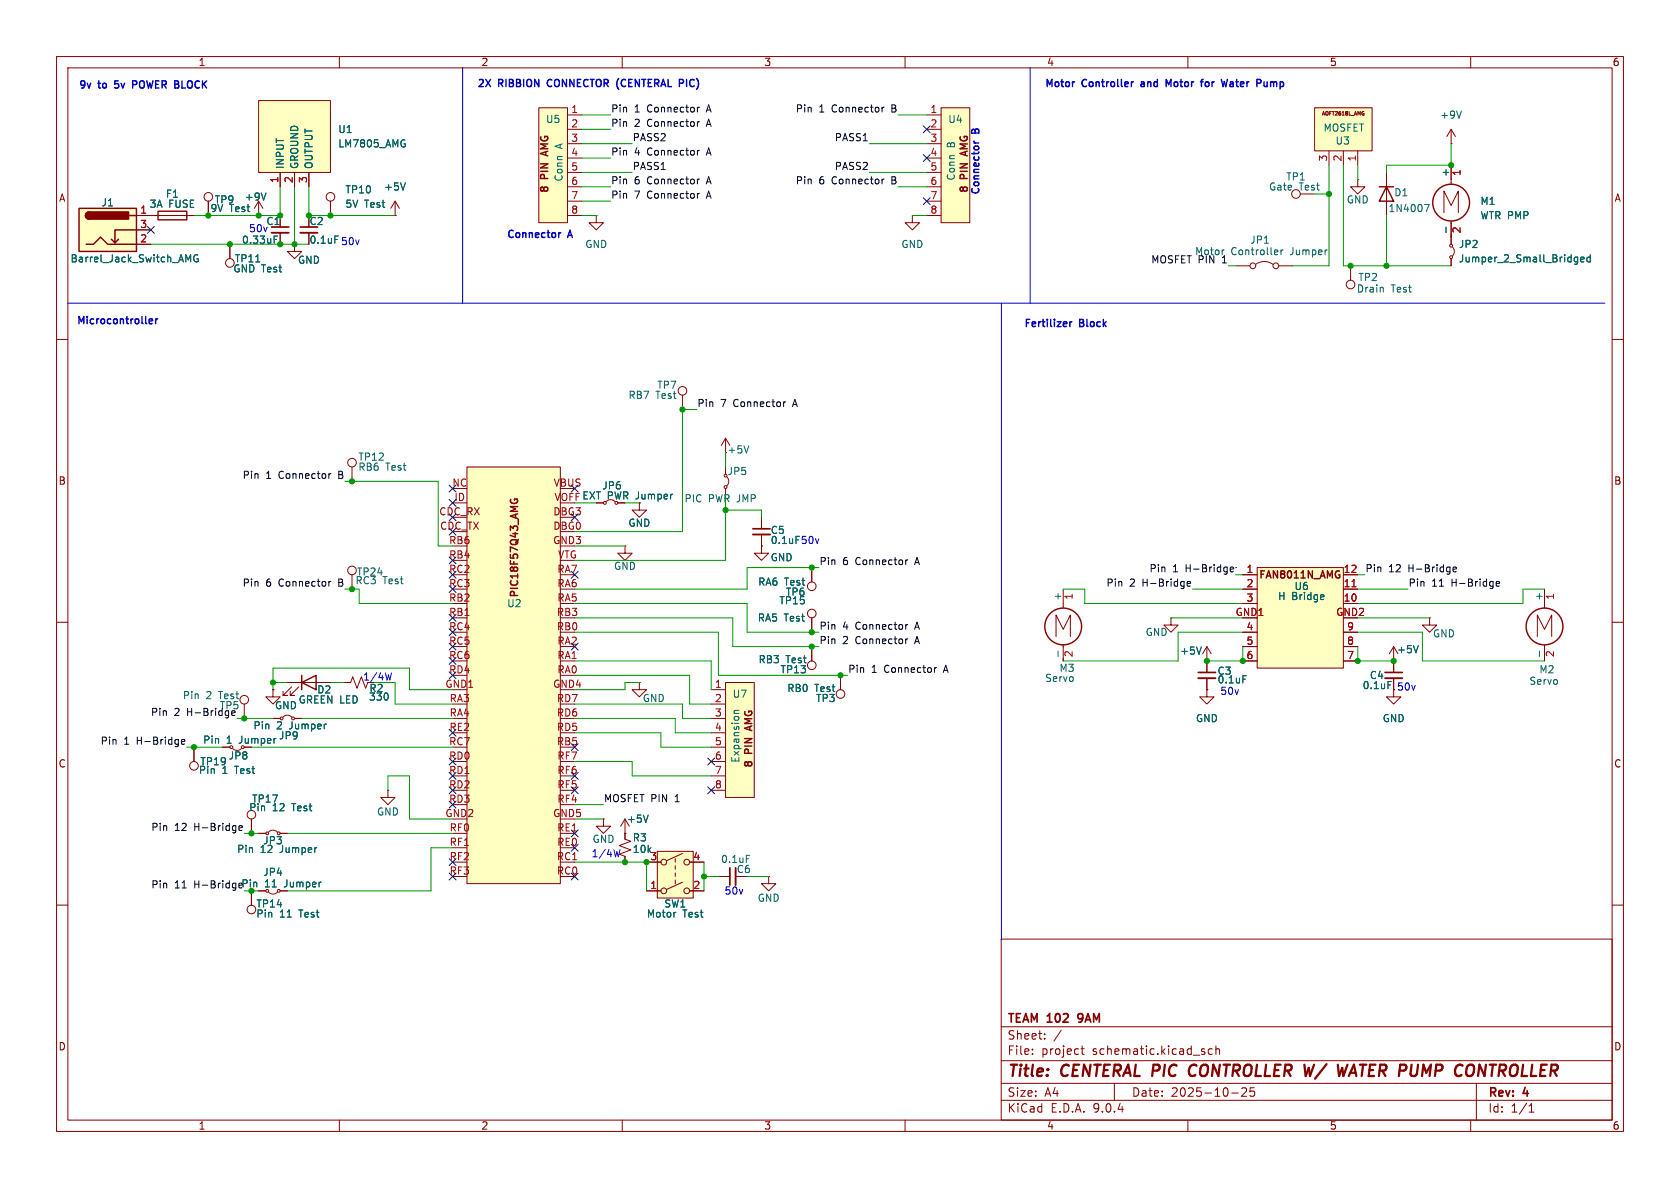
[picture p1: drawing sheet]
<svg xmlns="http://www.w3.org/2000/svg" width="297mm" height="210mm" viewBox="0 0 297 210" stroke-linecap="round" stroke-linejoin="round" font-family="sans-serif">
<g fill="none" stroke="#840000" stroke-width=".18">
<path d="M10 10h277v190h-277zM12 12h273v186h-273zM60 10v2M110 10v2M160 10v2M210 10v2M260 10v2M255.3 37.6v-3.8l1.2 2.5 1.3-2.5v3.8M256.5 29.2v3.4M256.5 39.1v2.8M10 60h2M128.3 77.5l-.8 1.2"/>
<path d="M128.3 77.5l.7 1.2M128.3 77.5v2.5M285 60h2M113 88.9v1.3h1.3l-1.3 1.2-1.2-1.2h1.2M10 110h2M143.5 100.3v2.6M285 110h2M10 160h2M177 166h108v32h-108zM285 160h2M60 198v2M110 198v2"/>
<path d="M160 198v2M177 194.5h108M177 191.5h108M177 187.5h108M177 181.5h108M182.5 186.3v.1M182.5 185.5v.1M184.7 183.6v.1M184.7 182.8v.1M187.6 182.1l-1.3 2M191.1 185.4h.6M191.3 184.9v1.3l.4 .2"/>
<path d="M197 191.5v3M210 198v2M214.3 185.5l-.4-.1-.3 .3v.4l.1 .2h.6M215 185.5l.2-.1 .3 .1 .1 .9M215 184.9v1.5M217.7 193.2h1.2M219.5 192.4l.6-.1 .2 .1 .1 .3-.9 1.1h.9M221.7 192.3h-.7v.7l.2-.1h.5l.1 .3-.1 .5-.2 .1-.5-.1M260 198v2M261 191.5v6.5M270.3 196.6h.9M270.3 195.5l.4-.4v1.5"/>
<circle cx="143.5" cy="103.6" r=".76"/>
</g>
<path d="M210.3 189.9a.68 .68 0 0 0 .9 .2M211.2 188.2a.77 .77 0 0 0-.9 .5M238.2 188.2l-.7 2M238.7 189.6h1M239.4 188.2l-1 2M260.6 188.5l-.1 1M261.6 188.2l-.3 2" fill="none" stroke="#840000" stroke-width=".4"/>
<path d="M190.6 179.3v.7" fill="none" stroke="#840000" stroke-width=".3"/>
<circle cx="256.5" cy="35.8" r="3.3" fill="none" stroke="#840000" stroke-width=".25"/>
<path d="M255.6 40.2v.9M132.4 78.8l-.5 1.3" fill="none" stroke="#006464" stroke-width=".18"/>
<path d="M82.5 82.6h16.6v73.6h-16.6z" fill="#ffffc2"/>
<g fill="none" stroke="#840000" stroke-width=".18">
<path d="M161.3 38.1v1.3h-1.3l1.3 1.2 1.3-1.2h-1.3M161.3 38.1h.1M120.6 69.9v2.5M80 88.9h2.5M82.5 82.6h16.6v73.6h-16.6zM62.2 101.6v2.5M43.2 124.5v2.5M48.3 121.9v1.3h1.2l-1.2 1.3-1.3-1.3h1.3M48.3 121.9h.1M113 120.7v1.2h1.3l-1.3 1.3-1.2-1.3h1.2M113 120.7h.1M44.4 144.8v2.5"/>
<path d="M44.4 157.5v2.5M45.7 147.3h1.3M45.7 157.5h1.3M47.5 147.1a1.08 1.08 0 0 1 1.5 0M47.5 157.7a1.08 1.08 0 0 0 1.5 0M49.5 147.3h1.3M49.5 157.5h1.3M106.7 144.8v1.3h1.2l-1.2 1.2-1.3-1.2h1.3M106.7 144.8h.1M127 154.9h2M135.9 154.9v1.3h1.3l-1.3 1.3-1.3-1.3h1.3M135.9 154.9h.1"/>
<circle cx="120.6" cy="69.1" r=".76"/>
<circle cx="62.2" cy="100.8" r=".76"/>
<circle cx="43.2" cy="123.7" r=".76"/>
<circle cx="44.4" cy="144" r=".76"/>
<circle cx="47.2" cy="157.5" r=".25"/>
<circle cx="47.2" cy="147.3" r=".25"/>
<circle cx="49.3" cy="157.5" r=".25"/>
<circle cx="49.3" cy="147.3" r=".25"/>
<circle cx="44.4" cy="160.8" r=".76"/>
</g>
<path d="M90.3 88.3v.5l.2 .1M91 88.5v-.3l.4 .1v.5l-.2 .1" fill="none" stroke="#840000" stroke-width=".25"/>
<path d="M129 153.4v3.1" fill="none" stroke="#840000" stroke-width=".3"/>
<path d="M130 153.4v3.1" fill="none" stroke="#840000" stroke-width=".33"/>
<path d="M131.9 151.2h.6" fill="none" stroke="#006464" stroke-width=".18"/>
<path d="M166.4 19.1h5v20.3h-5z" fill="#ffffc2"/>
<g fill="none" stroke="#840000" stroke-width=".18">
<path d="M166.4 19.1h5v20.3h-5zM36.8 35.6v2.5M58.4 35.6v2.5M69.8 38.1h.1M69.8 35.6l-.7 1.2M69.8 35.6l.8 1.2M69.8 35.6v2.5M105.4 38.1v1.3h-1.3l1.3 1.2 1.3-1.2h-1.3M105.4 38.1h.1M163.8 20.3h2.6M163.8 22.9h2.6M163.8 25.4h2.6"/>
<path d="M163.8 27.9h2.6M163.8 30.5h2.6M163.8 33h2.6M163.8 35.6h2.6M163.8 38.1h2.6M49.5 41.1v2.1M54.6 41.1v2.1M143.5 109.2v2.6M143.5 114.3v2.5M213.4 116.8h.1M213.4 114.3l-.8 1.3M213.4 114.3l.7 1.3"/>
<path d="M213.4 114.3v2.5M252.7 109.2v1.3h1.3l-1.3 1.3-1.2-1.3h1.2M252.7 109.2h.1M271.8 112.5v-3.8l1.2 2.6 1.3-2.6v3.8M273 104.1v3.4M273 114v2.8M34.3 132.1v2.5M39.4 132.1h1.2M41.1 132.3a1.08 1.08 0 0 0 1.6 0M48.3 127h1.2M50 126.7a1.08 1.08 0 0 1 1.6 0M50.8 120.7h7.6"/>
<path d="M51.6 121.4l-1.6 1.5h.8h-.8v-.7M52.1 127h1.2M52.8 121.4l-1.5 1.5h.8h-.8v-.7M61 120.7h1l.4-1.1 .7 2.1 .8-2.1 .7 2.1 .4-1M68.6 139.7v1.3h1.2l-1.2 1.2-1.3-1.2h1.3M68.6 139.7h.1M213.4 121.9v1.3h1.2l-1.2 1.3-1.3-1.3h1.3M213.4 121.9h.1"/>
<circle cx="36.8" cy="34.8" r=".76"/>
<circle cx="58.4" cy="34.8" r=".76"/>
<circle cx="143.5" cy="108.5" r=".76"/>
<circle cx="143.5" cy="117.6" r=".76"/>
<circle cx="34.3" cy="135.4" r=".76"/>
<circle cx="40.9" cy="132.1" r=".25"/>
<circle cx="49.8" cy="127" r=".25"/>
<circle cx="51.8" cy="127" r=".25"/>
</g>
<g fill="none" stroke="#840000" stroke-width=".25">
<path d="M169.7 27.1l1.3 .5M53.3 119.4v2.5M53.3 120.7l2.6-1.3v2.5z"/>
<circle cx="273" cy="110.7" r="3.3"/>
</g>
<path d="M48 40.1h3.1M53.1 40.1h3" fill="none" stroke="#840000" stroke-width=".3"/>
<path d="M48 41.1h3.1M53.1 41.1h3" fill="none" stroke="#840000" stroke-width=".33"/>
<path d="M71.7 32.3l-.5 1.3M48.5 42.3h.4M48.5 41.7h.6M212.4 114.4l-.4 1.2M272.1 115.1v1" fill="none" stroke="#006464" stroke-width=".18"/>
<path d="M222.2 100.3h15.3v17.8h-15.3z" fill="#ffffc2"/>
<g fill="none" stroke="#840000" stroke-width=".18">
<path d="M45.7 38.1h.1M45.7 35.6l-.7 1.2M45.7 35.6l.8 1.2M45.7 35.6v2.5M240 31.8v1.2h1.3l-1.3 1.3-1.2-1.3h1.2M240 31.8h.1M245.1 30.5v7.6M213.4 116.8v2.1M213.4 119.9v2M218.4 100.3h.1M219.7 101.6h2.5M219.7 104.1h2.5"/>
<path d="M219.7 106.7h2.5M219.7 111.8h2.5M219.7 114.3h2.5M219.7 116.8h2.5M222.2 100.3h15.3v17.8h-15.3zM237.5 101.6h2.5M237.5 104.1h2.5M237.5 106.7h2.5M237.5 111.8h2.5M237.5 114.3h2.5M237.5 116.8h2.5M245.6 115.6l.8-1.3v4.6"/>
<path d="M246.4 116.8h.1M246.4 119.9v3.3h1.2l-1.2 1.3-1.3-1.3h1.3"/>
<circle cx="229.1" cy="34.3" r=".76"/>
</g>
<path d="M243.8 33h2.6M245.1 33l1.3 2.6h-2.6zM236.6 101.6h.3l-.1 .5" fill="none" stroke="#840000" stroke-width=".25"/>
<path d="M239 103.7h.7" fill="none" stroke="#a90000" stroke-width=".18"/>
<path d="M47 34.1l-.4 1.3M251.8 36.1h.9l-.6 1.3M219.7 119.5h.6M234 105.2l.1 .2-.6 .2M250.7 114.1l-.4 1.3M245.4 120.5h.6" fill="none" stroke="#006464" stroke-width=".18"/>
<path d="M211.8 118.9h3.1M244.9 118.9h3" fill="none" stroke="#840000" stroke-width=".3"/>
<path d="M211.8 119.9h3.1M244.9 119.9h3" fill="none" stroke="#840000" stroke-width=".33"/>
<path d="M14 36.8h10.1v7.7h-10.1z" fill="#ffffc2"/>
<g fill="none" stroke="#840000" stroke-width=".25">
<path d="M14 36.8h10.1v7.7h-10.1zM15.7 37.5a.64 .64 0 0 0-.6 .6 .64 .64 0 0 0 .6 .6M22.9 38.1h1.2M27.9 37.3h5.1v1.6h-5.1zM15.2 43.2h1.3l1.3-1.3 1.2 1.3h5.1M21 42.3l-.7 .6M24.1 40.6h-3.8v2.3l-.6-.6"/>
<circle cx="188" cy="110.7" r="3.3"/>
</g>
<g fill="#840000" stroke="#840000" stroke-width=".25">
<path d="M15.3 37.7l.4-.2v1.2a.63 .63 0 0 1-.5-.4 .63 .63 0 0 1 .1-.6z"/>
<path d="M15.7 37.5h7v1.2h-7z"/>
</g>
<path d="M24.1 38.1h10.2M24.1 40.6h2.6M24.1 43.2h2.6M186.7 112.5v-3.8l1.3 2.6 1.2-2.6v3.8M188 104.1v3.4M188 114v2.8" fill="none" stroke="#840000" stroke-width=".18"/>
<path d="M33.3 45.9l.4-.9v1.3M35 45.1a.59 .59 0 0 0-.8 .6 .59 .59 0 0 0 .8 .5v-.4h-.2M187.1 115.1v1" fill="none" stroke="#006464" stroke-width=".18"/>
<path d="M116.2 150.5h6.4v8.3h-6.4z" fill="#ffffc2"/>
<g fill="none" stroke="#840000" stroke-width=".18">
<path d="M114.3 152.4h2.5M114.3 157.5h2.5M116.2 150.5h6.4v8.3h-6.4zM119.4 151.8v.6M119.4 153v.7M119.4 154.3v.6M119.4 155.6v.6M120.6 150.9l-2.7 1.2M120.6 156l-2.7 1.2M121.9 152.4h2.6M121.9 157.5h2.6"/>
<circle cx="117.3" cy="152.4" r=".51"/>
<circle cx="117.3" cy="157.5" r=".51"/>
<circle cx="121.4" cy="157.5" r=".51"/>
<circle cx="121.4" cy="152.4" r=".51"/>
</g>
<path d="M232.4 19.1h10.2v7.6h-10.2z" fill="#ffffc2"/>
<path d="M232.4 19.1h10.2v7.6h-10.2zM234.9 26.7v2.5M237.5 26.7v2.5M240 26.7v2.5M256.5 25.4h.1M256.5 22.9l-.7 1.2M256.5 22.9l.8 1.2M256.5 22.9v2.5" fill="none" stroke="#840000" stroke-width=".18"/>
<path d="M258.4 19.6l-.5 1.3" fill="none" stroke="#006464" stroke-width=".18"/>
<path d="M95.2 19.1h5.1v20.3h-5.1z" fill="#ffffc2"/>
<g fill="none" stroke="#840000" stroke-width=".18">
<path d="M95.2 19.1h5.1v20.3h-5.1zM100.3 20.3h2.6M100.3 22.9h2.6M100.3 25.4h2.6M100.3 27.9h2.6M100.3 30.5h2.6M100.3 33h2.6M100.3 35.6h2.6M100.3 38.1h2.6M218.4 47h2.6M222 46.7a2.54 2.54 0 0 1 3 0M226.1 47h2.5"/>
<path d="M238.8 47v2.5M256.5 41.9v1.3M256.5 45.7v1.3M256.8 43.7a1.08 1.08 0 0 1 0 1.5M148.6 119.4v2.5"/>
<circle cx="221.5" cy="47" r=".51"/>
<circle cx="225.6" cy="47" r=".51"/>
<circle cx="238.8" cy="50.3" r=".76"/>
<circle cx="256.5" cy="45.5" r=".25"/>
<circle cx="256.5" cy="43.4" r=".25"/>
<circle cx="148.6" cy="122.7" r=".76"/>
</g>
<path d="M95.6 27.1l1.2 .5" fill="none" stroke="#840000" stroke-width=".25"/>
<path d="M216.3 44.2h.1M225.9 44.2v.3l-.6 .1M226.5 44.2v.8M226.8 44.2l-.3 .2M244.5 50.8v.8M278.5 45.5h.4M278.9 45.5v1l-.2 .2M278.9 46.2l-.4 .1M279.5 45.9l.6-.1-.1-.3h-.4l-.1 .1v.6h.5M281.1 45.5h-.3l-.3 .2 .2 .5h.4M281.1 45v1.3" fill="none" stroke="#006464" stroke-width=".18"/>
<path d="M128.3 120.7h5v20.3h-5z" fill="#ffffc2"/>
<g fill="none" stroke="#840000" stroke-width=".18">
<path d="M52.1 43.2v1.3h1.2l-1.2 1.2-1.3-1.2h1.3M52.1 43.2h.1M134.6 96.5v1.3h1.3l-1.3 1.3-1.3-1.3h1.3M134.6 96.5h.1M134.6 91.4v2.1M134.6 94.5v2M207 109.2v1.3h1.3l-1.3 1.3-1.3-1.3h1.3M207 109.2h.1M125.7 121.9h2.6M125.7 124.5h2.6M125.7 127h2.6M125.7 129.5h2.6"/>
<path d="M125.7 132.1h2.6M125.7 134.6h2.6M125.7 137.2h2.6M125.7 139.7h2.6M128.3 120.7h5v20.3h-5z"/>
</g>
<path d="M131.6 128.7l1.3 .5" fill="none" stroke="#840000" stroke-width=".25"/>
<path d="M129.8 126.1h.8M130.6 125.6h-.8v.3l.1 .2" fill="none" stroke="#006464" stroke-width=".18"/>
<path d="M133.1 93.5h3" fill="none" stroke="#840000" stroke-width=".3"/>
<path d="M133.1 94.5h3" fill="none" stroke="#840000" stroke-width=".33"/>
<path d="M45.7 17.8h12.7v12.7h-12.7z" fill="#ffffc2"/>
<g fill="none" stroke="#840000" stroke-width=".18">
<path d="M45.7 17.8h12.7v12.7h-12.7zM24.1 38.1h3.8M33 38.1h1.3M36.8 35.6v2.5M45.7 38.1h.1M49.5 30.5v2.5M52.1 30.5v2.5M54.6 30.5v2.5M58.4 35.6v2.5M69.8 38.1h.1M256.5 29.2v2.6M256.5 39.4v3.8"/>
<path d="M24.1 40.6h2.6M24.1 43.2h2.6M40.6 43.2v2.5M49.5 41.1v2.1M52.1 43.2h.1M54.6 41.1v2.1M256.5 45.7v1.3M62.2 82.6v2.5M110.5 96.5v1.3h1.3l-1.3 1.3-1.3-1.3h1.3M110.5 96.5h.1M128.3 86.4v1.2M128.5 84.3a1.08 1.08 0 0 1 0 1.6"/>
<path d="M134.6 96.5h.1M134.6 91.4v2.1M134.6 94.5v2M143.5 100.3v2.6M143.5 109.2v2.6M143.5 114.3v2.5M148.6 119.4v2.5M213.4 116.8h.1M213.4 116.8v2.1M213.4 119.9v2M219.7 101.6h2.5M219.7 104.1h2.5"/>
<path d="M219.7 106.7h2.5M219.7 111.8h2.5M219.7 114.3h2.5M219.7 116.8h2.5M237.5 101.6h2.5M237.5 104.1h2.5M237.5 106.7h2.5M237.5 111.8h2.5M237.5 114.3h2.5M237.5 116.8h2.5M246.4 116.8h.1M246.4 116.8v2.1"/>
<path d="M246.4 119.9v2M34.3 132.1v2.5M39.4 132.1h1.2M48.3 121.9h.1M48.3 127h1.2M50.8 120.7h2.5M52.1 127h1.2M55.9 120.7h2.5M61 120.7h1M213.4 121.9h.1M44.4 144.8v2.5M44.4 157.5v2.5"/>
<path d="M45.7 157.5h1.3M45.7 147.3h1.3M49.5 157.5h1.3M49.5 147.3h1.3M109.7 146.1l.8-1.3v3.5l1 .4-2 .8 2 .7-2 .8 1 .4v1M110.5 147.3h.1M114.3 152.4h2.5M114.3 157.5h2.5M121.9 152.4h2.6M121.9 157.5h2.6"/>
<circle cx="40.6" cy="46.5" r=".76"/>
<circle cx="62.2" cy="81.8" r=".76"/>
<circle cx="128.3" cy="86.1" r=".25"/>
</g>
<g fill="none" stroke="#006464" stroke-width=".18">
<path d="M47 34.1l-.4 1.3M71.4 25.4h.3v.5l-.3 .1M71.5 24.7l.1 .1M71.7 32.3l-.5 1.3M33.3 45.9l.4-.9v1.3M35 45.1a.59 .59 0 0 0-.8 .6 .59 .59 0 0 0 .8 .5v-.4h-.2M45.2 46.3h.7M48.5 42.3h.4M48.5 41.7h.6M255.6 40.2v.9M278.5 45.5h.4M278.9 46.2l-.4 .1"/>
<path d="M278.9 45.5v1l-.2 .2M279.5 45.9l.6-.1-.1-.3h-.4l-.1 .1v.6h.5M281.1 45.5h-.3l-.3 .2 .2 .5h.4M281.1 45v1.3M212.4 114.4l-.4 1.2M219.7 119.5h.6M234 105.2l.1 .2-.6 .2M250.7 114.1l-.4 1.3M245.4 120.5h.6M114.6 144.1l-.4 1.3"/>
</g>
<g fill="none" stroke="#0f0f0f" stroke-width=".18">
<path d="M123.7 19l-.4 .2M156.3 19l-.4 .2M123.7 31.7l-.4 .2M123.7 26.6l-.4 .2M123.7 34.2l-.4 .2M123.7 21.5l-.4 .2M156.3 31.7l-.4 .2M138.9 71l-.4 .3M58.5 83.7l-.4 .3M160.5 99l-.4 .2M58.5 102.8l-.4 .2M160.5 110.4l-.4 .2"/>
<path d="M160.5 112.9l-.4 .3M165.6 118l-.4 .3M209.9 103.2l.6-.1-.1-.3h-.3l-.2 .2v.6h.5M217.5 100.7l.6-.2-.1-.2-.3-.1-.2 .2 .1 .6h.4M256.9 100.7l.6-.2-.1-.2-.3-.1-.2 .2v.6h.5M264.5 103.2l.6-.1-.1-.3h-.3l-.2 .2 .1 .6h.4M32.1 131.1l.6-.1-.1-.2-.3-.1-.2 .2v.6h.5M41 125.8v.6h.5M42.2 146.4l.6-.1v-.3h-.4l-.2 .1 .1 .6h.5"/>
</g>
<path d="M81.8 11.9v41.7M182.1 11.9v41.7M11.9 53.6h271.8M177 53.6v112.5M69.2 118.9l-.3 1.3-.2-.9M109.6 150.2l-.3 1.3-.2-.9" fill="none" stroke="#0000c2" stroke-width=".18"/>
<g fill="none" stroke="#009600" stroke-width=".18">
<path d="M49.5 33v5.1h-15.2M52.1 33v10.2M54.6 33v5.1h15.2M102.9 38.1h2.5M102.9 22.9h5M102.9 20.3h5M102.9 25.4h8.9M102.9 33h5M102.9 30.5h8.9M102.9 35.6h5M102.9 27.9h5M153.7 25.4h10.1"/>
<path d="M153.7 30.5h10.1M158.7 20.3h5.1M158.7 33h5.1M161.3 38.1h2.5M232.4 34.3h2.5M234.9 29.2v17.8h-6.3M237.5 29.2v17.8h19M240 29.2v2.6M245.1 38.1v8.9M256.5 25.4v3.8h-11.4v1.3M26.7 43.2h27.9M217.2 47h1.2"/>
<path d="M123.2 72.4h-2.6v21.6h-19M61 85.1h16.5v11.4h2.5M101.6 96.5h8.9M101.6 88.9h3.8M128.3 80v2.6M128.3 87.6v11.5h-26.7M128.3 90.2h6.3v1.2M61 104.1h2.5v2.6h16.5M101.6 111.8h25.4v7.6h22.9M101.6 106.7h30.5v5.1h12.7M101.6 116.8h24.1v5.1M101.6 109.2h27.9v5.1h15.3"/>
<path d="M101.6 119.4h20.3v5.1h3.8M144.8 100.3h-12.7v3.8h-30.5M188 104.1h3.8v2.6h27.9M207 109.2h12.7M210.8 104.1h8.9M218.4 101.6h1.3M219.7 111.8h-11.4v5h-20.3M219.7 114.3v2.5h-6.3M240 101.6h1.3M240 111.8h11.5v5h21.5M240 114.3v2.5h6.4M240 104.1h8.9"/>
<path d="M240 109.2h12.7M273 104.1h-3.8v2.6h-29.2M33 132.1h6.4M41.9 127h6.4M44.4 132.1h35.6M48.3 121.9v-3.8h24.1v3.8h7.6M48.3 120.7h2.5M53.3 127h26.7M58.4 120.7h2.6M66 120.7h3.8v3.8h10.2M68.6 139.7v-2.5h3.8v7.6h7.6M101.6 124.5h19v2.5h5.1"/>
<path d="M101.6 127h17.8v2.5h6.3M101.6 134.6h10.2v2.6h13.9M101.6 129.5h15.2v2.6h8.9M113 120.7h-2.5v1.2h-8.9M43.2 147.3h2.5M44.4 157.5h1.3M50.8 147.3h29.2M80 149.9h-3.8v7.6h-25.4M101.6 144.8h5.1M101.6 152.4h12.7v5.1M101.6 142.2h5.1M124.5 152.4v5.1"/>
<path d="M124.5 154.9h2.5M132.1 154.9h3.8"/>
</g>
<g fill="none" stroke="#000084" stroke-width=".18">
<path d="M163.2 27.3l1.2 1.2M163.2 22.3l1.2 1.2M163.2 35l1.2 1.2M164.4 27.3l-1.2 1.2M164.4 22.3l-1.2 1.2M164.4 35l-1.2 1.2M26.1 40l1.2 1.2M27.3 40l-1.2 1.2M79.4 88.3l1.2 1.2M79.4 85.8l1.2 1.2M79.4 90.8l1.2 1.2M79.4 93.4l1.2 1.2"/>
<path d="M79.4 98.5l1.2 1.2M80.6 88.3l-1.2 1.2M80.6 85.8l-1.2 1.2M80.6 90.8l-1.2 1.2M80.6 93.4l-1.2 1.2M80.6 98.5l-1.2 1.2M101 85.8l1.2 1.2M101 90.8l1.2 1.2M102.2 85.8l-1.2 1.2M102.2 90.8l-1.2 1.2M79.4 103.5l1.2 1.2M79.4 101l1.2 1.2"/>
<path d="M79.4 108.6l1.2 1.2M79.4 111.2l1.2 1.2M79.4 113.7l1.2 1.2M79.4 116.2l1.2 1.2M79.4 118.8l1.2 1.2M80.6 103.5l-1.2 1.2M80.6 101l-1.2 1.2M80.6 108.6l-1.2 1.2M80.6 111.2l-1.2 1.2M80.6 113.7l-1.2 1.2M80.6 116.2l-1.2 1.2M80.6 118.8l-1.2 1.2"/>
<path d="M101 101l1.2 1.2M101 113.7l1.2 1.2M102.2 101l-1.2 1.2M102.2 113.7l-1.2 1.2M79.4 139.1l1.2 1.2M79.4 134l1.2 1.2M79.4 128.9l1.2 1.2M79.4 136.6l1.2 1.2M80.6 139.1l-1.2 1.2M80.6 134l-1.2 1.2M80.6 128.9l-1.2 1.2M80.6 136.6l-1.2 1.2"/>
<path d="M101 139.1l1.2 1.2M101 136.6l1.2 1.2M101 131.5l1.2 1.2M102.2 139.1l-1.2 1.2M102.2 136.6l-1.2 1.2M102.2 131.5l-1.2 1.2M125.1 134l1.2 1.2M125.1 139.1l1.2 1.2M126.3 134l-1.2 1.2M126.3 139.1l-1.2 1.2M79.4 154.3l1.2 1.2M79.4 151.8l1.2 1.2"/>
<path d="M79.4 141.6l1.2 1.2M80.6 154.3l-1.2 1.2M80.6 151.8l-1.2 1.2M80.6 141.6l-1.2 1.2M101 149.3l1.2 1.2M101 154.3l1.2 1.2M101 146.7l1.2 1.2M102.2 149.3l-1.2 1.2M102.2 154.3l-1.2 1.2M102.2 146.7l-1.2 1.2"/>
</g>
<g fill="none" stroke="#0000c2" stroke-width=".25">
<path d="M23.5 15h.4M23.9 14.3h-.4v1.3M109.2 15.4l.2 .4M109.4 13.9l-.2 .3M120.8 14.2v.4M200.2 14.5h.2M207 14l-.4 .9-.4-.9v1.3M212.2 14.5h.5M212.6 14h.1M213.3 14.5l-.2 .2v.4l.2 .2M217 14l-.3 1.3M217.5 14.9v.3"/>
<path d="M223.5 15.1l.2 .2 .3-.1M224 14.5v.8M172.2 24.9l.1 .3M26.8 56.4l.2 .3-.6 .1M26.9 57.2h-.1M27.5 56.4v.8M27.9 56.4l-.4 .2M99.1 41.1l-.3 .2M189.1 56.9v.8M189.5 56.9l-.4 .2"/>
</g>
<path d="M239 103.7h.7" fill="none" stroke="#a90000" stroke-width=".18"/>
<g fill="#009600" stroke="#009600" stroke-width=".18">
<circle cx="120.6" cy="72.4" r=".46"/>
<circle cx="256.5" cy="29.2" r=".46"/>
<circle cx="245.1" cy="47" r=".46"/>
<circle cx="238.8" cy="47" r=".46"/>
<circle cx="234.9" cy="34.3" r=".46"/>
<circle cx="143.5" cy="100.3" r=".46"/>
<circle cx="143.5" cy="114.3" r=".46"/>
<circle cx="143.5" cy="111.8" r=".46"/>
<circle cx="128.3" cy="90.2" r=".46"/>
<circle cx="246.4" cy="116.8" r=".46"/>
<circle cx="240" cy="116.8" r=".46"/>
<circle cx="213.4" cy="116.8" r=".46"/>
<circle cx="219.7" cy="116.8" r=".46"/>
<circle cx="148.6" cy="119.4" r=".46"/>
<circle cx="124.5" cy="154.9" r=".46"/>
<circle cx="36.8" cy="38.1" r=".46"/>
<circle cx="49.5" cy="43.2" r=".46"/>
<circle cx="52.1" cy="43.2" r=".46"/>
<circle cx="45.7" cy="38.1" r=".46"/>
<circle cx="40.6" cy="43.2" r=".46"/>
<circle cx="49.5" cy="38.1" r=".46"/>
<circle cx="48.3" cy="120.7" r=".46"/>
<circle cx="62.2" cy="85.1" r=".46"/>
<circle cx="62.2" cy="104.1" r=".46"/>
<circle cx="114.3" cy="152.4" r=".46"/>
<circle cx="110.5" cy="152.4" r=".46"/>
<circle cx="44.4" cy="147.3" r=".46"/>
<circle cx="43.2" cy="127" r=".46"/>
<circle cx="34.3" cy="132.1" r=".46"/>
<circle cx="54.6" cy="38.1" r=".46"/>
<circle cx="58.4" cy="38.1" r=".46"/>
</g>
<g font-size="2.8" fill="#840000">
<text x="178" y="190.9">Title:</text>
<text x="187.7" y="190.9">CENTERAL PIC</text>
<text x="211.8" y="190.9">CONTROLLER W/</text>
<text x="239.7" y="190.9">WATER PUMP</text>
<text x="262.1" y="190.9">CONTROLLER</text>
</g>
<g font-size="2.1" fill="#840000">
<text x="178" y="184">Sheet:</text>
<text x="178" y="181.2">TEAM 102</text>
<text x="191.3" y="181.2">9AM</text>
<text x="178" y="186.7">File:</text>
<text x="184.1" y="186.7">project</text>
<text x="193.2" y="186.7">schematic.kicad_sch</text>
<text x="178" y="196.9">KiCad</text>
<text x="178" y="194.1">Size:</text>
<text x="184.7" y="194.1">A4</text>
<text x="185.7" y="196.9">E.D.A.</text>
<text x="193.3" y="196.9">9.0.4</text>
<text x="200" y="194.1">Date:</text>
<text x="207" y="194.1">2025-10-25</text>
<text x="263" y="194.3">Rev:</text>
<text x="263" y="196.9">Id:</text>
<text x="267.1" y="196.9">1/1</text>
<text x="269.4" y="194.3">4</text>
</g>
<g font-size="1.8" fill="#840000">
<text x="35" y="11.9">1</text>
<text x="85" y="11.9">2</text>
<text x="135" y="11.9">3</text>
<text x="185" y="11.9">4</text>
<text x="235" y="11.9">5</text>
<text x="285" y="11.9">6</text>
<text x="97.3" y="26.9" transform="rotate(-90 97.3 26.9)">AMG</text>
<text x="171.4" y="26.9" transform="rotate(-90 171.4 26.9)">AMG</text>
<text x="10.3" y="35.9">A</text>
<text x="97.3" y="34.3" transform="rotate(-90 97.3 34.3)">8</text>
<text x="97.3" y="31.6" transform="rotate(-90 97.3 31.6)">PIN</text>
<text x="171.4" y="31.6" transform="rotate(-90 171.4 31.6)">PIN</text>
<text x="285.3" y="35.9">A</text>
<text x="47" y="40">C1</text>
<text x="54.6" y="40">C2</text>
<text x="10.3" y="85.9">B</text>
<text x="102.9" y="88.5">EXT PWR Jumper</text>
<text x="285.3" y="85.9">B</text>
<text x="91.9" y="105.8" transform="rotate(-90 91.9 105.8)">PIC18F57Q43_AMG</text>
<text x="222.4" y="102.6">FAN8011N_AMG</text>
<text x="65.2" y="122.5">R2</text>
<text x="246.9" y="122.3">50v</text>
<text x="42.4" y="131.7">Jumper</text>
<text x="133.3" y="128.5" transform="rotate(-90 133.3 128.5)">AMG</text>
<text x="10.3" y="135.9">C</text>
<text x="133.3" y="135.9" transform="rotate(-90 133.3 135.9)">8</text>
<text x="133.3" y="133.2" transform="rotate(-90 133.3 133.2)">PIN</text>
<text x="285.3" y="135.9">C</text>
<text x="10.3" y="185.9">D</text>
<text x="285.3" y="185.9">D</text>
<text x="35" y="199.9">1</text>
<text x="85" y="199.9">2</text>
<text x="135" y="199.9">3</text>
<text x="185" y="199.9">4</text>
<text x="235" y="199.9">5</text>
<text x="285" y="199.9">6</text>
</g>
<g font-size="1.8" fill="#0000c2">
<text x="13.8" y="16">9v</text>
<text x="17.4" y="16">to</text>
<text x="20.8" y="16">5v</text>
<text x="24.4" y="16">POWER</text>
<text x="32.4" y="16">BLOCK</text>
<text x="84.2" y="15.8">2X</text>
<text x="88.1" y="15.8">RIBBION</text>
<text x="97.3" y="15.8">CONNECTOR</text>
<text x="110" y="15.8">(CENTERAL</text>
<text x="121.6" y="15.8">PIC)</text>
<text x="184.6" y="15.8">Motor</text>
<text x="191.3" y="15.8">Controller</text>
<text x="202.2" y="15.8">and</text>
<text x="207.1" y="15.8">Motor</text>
<text x="213.9" y="15.8">for</text>
<text x="218" y="15.8">Water</text>
<text x="224.7" y="15.8">Pump</text>
<text x="173.5" y="23.6" transform="rotate(-90 173.5 23.6)">B</text>
<text x="171.4" y="34.3" transform="rotate(-90 171.4 34.3)">8</text>
<text x="173.5" y="34.6" transform="rotate(-90 173.5 34.6)">Connector</text>
<text x="89.4" y="42.4">Connector</text>
<text x="100.5" y="42.4">A</text>
<text x="13.4" y="57.7">Microcontroller</text>
<text x="180.9" y="58.2">Fertilizer</text>
<text x="190.8" y="58.2">Block</text>
<text x="64.1" y="120.5">1/4W</text>
<text x="215.6" y="123">50v</text>
<text x="104.5" y="151.7">1/4W</text>
<text x="128" y="158.3">50v</text>
</g>
<g font-size="1.8" fill="#006464">
<text x="59.7" y="23.7">U1</text>
<text x="96.4" y="21.9">U5</text>
<text x="167.5" y="21.9">U4</text>
<text x="233.9" y="23.5">MOSFET</text>
<text x="254.5" y="21.2">+9V</text>
<text x="50.4" y="30" transform="rotate(-90 50.4 30)">INPUT</text>
<text x="52.9" y="30" transform="rotate(-90 52.9 30)">GROUND</text>
<text x="55.5" y="30" transform="rotate(-90 55.5 30)">OUTPUT</text>
<text x="59.7" y="26.3">LM7805_AMG</text>
<text x="99.7" y="26.3" transform="rotate(-90 99.7 26.3)">A</text>
<text x="169" y="26.1" transform="rotate(-90 169 26.1)">B</text>
<text x="236" y="25.8">U3</text>
<text x="29.2" y="35.2">F1</text>
<text x="43.2" y="35.7">+9V</text>
<text x="61" y="34.4">TP10</text>
<text x="67.8" y="33.9">+5V</text>
<text x="99.7" y="32.2" transform="rotate(-90 99.7 32.2)">Conn</text>
<text x="169" y="32" transform="rotate(-90 169 32)">Conn</text>
<text x="224.2" y="33.9">Gate</text>
<text x="227.3" y="32.1">TP1</text>
<text x="229.7" y="33.9">Test</text>
<text x="246.4" y="34.9">D1</text>
<text x="256.3" y="31.4" transform="rotate(-90 256.3 31.4)">+</text>
<text x="17.9" y="36.7">J1</text>
<text x="26.4" y="36.9">3A</text>
<text x="29.8" y="36.9">FUSE</text>
<text x="37.1" y="37.7">9V</text>
<text x="37.9" y="36.2">TP9</text>
<text x="40.6" y="37.7">Test</text>
<text x="43.9" y="41.3">50v</text>
<text x="61" y="36.9">5V</text>
<text x="64.4" y="36.9">Test</text>
<text x="238" y="36.2">GND</text>
<text x="245.4" y="37.7">1N4007</text>
<text x="261.6" y="36.4">M1</text>
<text x="261.6" y="39">WTR PMP</text>
<text x="12.4" y="46.6">Barrel_Jack_Switch_AMG</text>
<text x="41.4" y="46.6">TP11</text>
<text x="42.7" y="43.3">0.33uF</text>
<text x="52.6" y="46.8">GND</text>
<text x="54.6" y="43.3">0.1uF 50v</text>
<text x="54.6" y="43.3">0.1uF</text>
<text x="103.4" y="44">GND</text>
<text x="159.3" y="44">GND</text>
<text x="217.6" y="45.3">Controller</text>
<text x="220.9" y="43.3">JP1</text>
<text x="228.2" y="45.3">Jumper</text>
<text x="257.8" y="44">JP2</text>
<text x="257.8" y="46.6">Jumper_2_Small_Bridged</text>
<text x="41.2" y="48.4">GND Test</text>
<text x="239.8" y="51.9">Drain</text>
<text x="240" y="49.9">TP2</text>
<text x="245.9" y="51.9">Test</text>
<text x="111" y="70.7">RB7</text>
<text x="115.9" y="70.7">Test</text>
<text x="116.1" y="68.9">TP7</text>
<text x="63.3" y="83.4">RB6</text>
<text x="63.3" y="81.6">TP12</text>
<text x="68.2" y="83.4">Test</text>
<text x="128.5" y="80.4">+5V</text>
<text x="106.4" y="86.7">JP6</text>
<text x="120.9" y="89">PIC</text>
<text x="125.2" y="89">PWR JMP</text>
<text x="128.5" y="84.2">JP5</text>
<text x="111" y="93.3">GND</text>
<text x="136.2" y="94.6">C5</text>
<text x="63" y="102">TP24</text>
<text x="108.5" y="100.9">GND</text>
<text x="136.1" y="99.4">GND</text>
<text x="136.2" y="96.4">0.1uF 50v</text>
<text x="136.2" y="96.4">0.1uF</text>
<text x="62.7" y="103.5">RC3</text>
<text x="67.7" y="103.5">Test</text>
<text x="89.6" y="107.5">U2</text>
<text x="133.9" y="103.7">RA6</text>
<text x="137.7" y="107">TP15</text>
<text x="138.7" y="103.7">Test</text>
<text x="138.8" y="105.5">TP6</text>
<text x="187.7" y="106.3" transform="rotate(-90 187.7 106.3)">+</text>
<text x="225.8" y="106.3">H Bridge</text>
<text x="228.8" y="104.5">U6</text>
<text x="272.8" y="106.3" transform="rotate(-90 272.8 106.3)">+</text>
<text x="133.9" y="110.1">RA5</text>
<text x="138.6" y="110.1">Test</text>
<text x="202.4" y="112.6">GND</text>
<text x="253.2" y="112.9">GND</text>
<text x="134" y="117.4">RB3</text>
<text x="137.9" y="119.2">TP13</text>
<text x="138.9" y="117.4">Test</text>
<text x="187.2" y="119">M3</text>
<text x="208.5" y="115.9">+5V</text>
<text x="215.1" y="119.5">C3</text>
<text x="246.9" y="115.7">+5V</text>
<text x="272" y="119.2">M2</text>
<text x="32.2" y="123.8">Pin</text>
<text x="36.4" y="123.8">2</text>
<text x="38.8" y="123.8">Test</text>
<text x="48.5" y="125.6">GND</text>
<text x="52.7" y="124.6">GREEN LED</text>
<text x="56" y="122.8">D2</text>
<text x="65.1" y="124.1">330</text>
<text x="113.5" y="124.3">GND</text>
<text x="129.4" y="123.5">U7</text>
<text x="139.1" y="122.5">RB0</text>
<text x="144" y="122.5">Test</text>
<text x="144.2" y="124.3">TP3</text>
<text x="184.7" y="120.8">Servo</text>
<text x="215.1" y="121">0.1uF</text>
<text x="240.8" y="122">0.1uF</text>
<text x="242.1" y="120.2">C4</text>
<text x="270.3" y="121.3">Servo</text>
<text x="35.8" y="131.7">Pin</text>
<text x="40" y="131.7">1</text>
<text x="44.7" y="129.1">Pin</text>
<text x="48.9" y="129.1">2</text>
<text x="49.2" y="130.9">JP9</text>
<text x="51.3" y="129.1">Jumper</text>
<text x="211.3" y="127.9">GND</text>
<text x="244.3" y="127.9">GND</text>
<text x="35.1" y="137">Pin</text>
<text x="35.3" y="135.5">TP19</text>
<text x="39.3" y="137">1</text>
<text x="40.3" y="134.5">JP8</text>
<text x="41.6" y="137">Test</text>
<text x="130.9" y="134.9" transform="rotate(-90 130.9 134.9)">Expansion</text>
<text x="44" y="143.6">Pin</text>
<text x="44.5" y="142.1">TP17</text>
<text x="48.1" y="143.6">12</text>
<text x="51.7" y="143.6">Test</text>
<text x="46.4" y="149.5">JP3</text>
<text x="66.5" y="144.4">GND</text>
<text x="104.7" y="149.2">GND</text>
<text x="110.7" y="145.6">+5V</text>
<text x="111.8" y="148.9">R3</text>
<text x="41.8" y="151">Pin</text>
<text x="46" y="151">12</text>
<text x="46.4" y="155">JP4</text>
<text x="49.6" y="151">Jumper</text>
<text x="111.8" y="151">10k</text>
<text x="127.4" y="152.8">0.1uF</text>
<text x="130.1" y="154.5">C6</text>
<text x="42.6" y="157.1">Pin</text>
<text x="45.2" y="160.6">TP14</text>
<text x="46.8" y="157.1">11</text>
<text x="50.4" y="157.1">Jumper</text>
<text x="117.3" y="160.6">SW1</text>
<text x="133.9" y="159.6">GND</text>
<text x="45.2" y="162.4">Pin</text>
<text x="49.4" y="162.4">11</text>
<text x="53" y="162.4">Test</text>
<text x="114.3" y="162.4">Motor</text>
<text x="120.7" y="162.4">Test</text>
</g>
<g font-size="1.8" fill="#a90000">
<text x="100.9" y="20.1">1</text>
<text x="100.9" y="22.6">2</text>
<text x="164.4" y="20.1">1</text>
<text x="164.4" y="22.6">2</text>
<text x="100.9" y="25.1">3</text>
<text x="100.9" y="27.7">4</text>
<text x="164.4" y="25.1">3</text>
<text x="164.4" y="27.7">4</text>
<text x="234.7" y="28.6" transform="rotate(-90 234.7 28.6)">3</text>
<text x="237.2" y="28.6" transform="rotate(-90 237.2 28.6)">2</text>
<text x="239.8" y="28.6" transform="rotate(-90 239.8 28.6)">1</text>
<text x="49.3" y="32.5" transform="rotate(-90 49.3 32.5)">1</text>
<text x="51.8" y="32.5" transform="rotate(-90 51.8 32.5)">2</text>
<text x="54.4" y="32.5" transform="rotate(-90 54.4 32.5)">3</text>
<text x="100.9" y="30.2">5</text>
<text x="100.9" y="32.8">6</text>
<text x="100.9" y="35.3">7</text>
<text x="164.4" y="30.2">5</text>
<text x="164.4" y="32.8">6</text>
<text x="164.4" y="35.3">7</text>
<text x="258.5" y="31.2" transform="rotate(-90 258.5 31.2)">1</text>
<text x="24.7" y="37.8">1</text>
<text x="24.7" y="40.4">3</text>
<text x="100.9" y="37.8">8</text>
<text x="164.4" y="37.8">8</text>
<text x="258.5" y="41.3" transform="rotate(-90 258.5 41.3)">2</text>
<text x="24.7" y="42.9">2</text>
<text x="79.9" y="86.1">NC</text>
<text x="80.2" y="88.6">ID</text>
<text x="97.8" y="86.1">VBUS</text>
<text x="97.9" y="88.6">VOFFEXT PWR Jumper</text>
<text x="77.5" y="91.2">CDC_RX</text>
<text x="77.7" y="93.7">CDC_TX</text>
<text x="97.7" y="91.2">DBG3</text>
<text x="97.7" y="93.7">DBG0</text>
<text x="79.3" y="96.3">RB6</text>
<text x="79.3" y="98.8">RB4</text>
<text x="79.3" y="101.3">RC2</text>
<text x="97.7" y="96.3">GND3</text>
<text x="98.4" y="101.3">RA7</text>
<text x="98.6" y="98.8">VTG</text>
<text x="220.3" y="101.3">1</text>
<text x="237.4" y="101.3">12</text>
<text x="79.3" y="103.9">RC3</text>
<text x="79.3" y="106.4">RB2</text>
<text x="98.4" y="103.9">RA6</text>
<text x="98.4" y="106.4">RA5</text>
<text x="189.9" y="106.1" transform="rotate(-90 189.9 106.1)">1</text>
<text x="220.3" y="103.9">2</text>
<text x="220.3" y="106.4">3</text>
<text x="237.4" y="103.9">11</text>
<text x="237.4" y="106.4">10</text>
<text x="275" y="106.1" transform="rotate(-90 275 106.1)">1</text>
<text x="79.3" y="109">RB1</text>
<text x="79.3" y="111.5">RC4</text>
<text x="98.4" y="109">RB3</text>
<text x="98.4" y="111.5">RB0</text>
<text x="218.3" y="109">GND1</text>
<text x="220.3" y="111.5">4</text>
<text x="236.1" y="109">GND2</text>
<text x="238.1" y="111.5">9</text>
<text x="79.3" y="114">RC5</text>
<text x="79.3" y="116.6">RC6</text>
<text x="79.3" y="119.1">RD4</text>
<text x="98.4" y="114">RA2</text>
<text x="98.4" y="116.6">RA1</text>
<text x="98.4" y="119.1">RA0</text>
<text x="189.9" y="116.3" transform="rotate(-90 189.9 116.3)">2</text>
<text x="220.3" y="114">5</text>
<text x="220.3" y="116.6">6</text>
<text x="238.1" y="114">8</text>
<text x="238.1" y="116.6">7</text>
<text x="275" y="116.3" transform="rotate(-90 275 116.3)">2</text>
<text x="78.6" y="121.7">GND1</text>
<text x="79.4" y="124.2">RA3</text>
<text x="97.7" y="121.7">GND4</text>
<text x="98.4" y="124.2">RD7</text>
<text x="126.3" y="121.7">1</text>
<text x="126.3" y="124.2">2</text>
<text x="79.3" y="131.8">RC7</text>
<text x="79.4" y="129.3">RE2</text>
<text x="79.4" y="126.7">RA4</text>
<text x="98.4" y="126.7">RD6</text>
<text x="98.4" y="129.3">RD5</text>
<text x="98.4" y="131.8">RB5</text>
<text x="126.3" y="126.7">3</text>
<text x="126.3" y="129.3">4</text>
<text x="126.3" y="131.8">5</text>
<text x="79.3" y="134.4">RD0</text>
<text x="79.3" y="136.9">RD1</text>
<text x="98.4" y="134.4">RF7</text>
<text x="98.4" y="136.9">RF6</text>
<text x="126.3" y="134.4">6</text>
<text x="126.3" y="136.9">7</text>
<text x="79.3" y="139.4">RD2</text>
<text x="79.3" y="142">RD3</text>
<text x="98.4" y="139.4">RF5</text>
<text x="98.4" y="142">RF4</text>
<text x="126.3" y="139.4">8</text>
<text x="78.6" y="144.5">GND2</text>
<text x="79.4" y="147.1">RF0</text>
<text x="79.4" y="149.6">RF1</text>
<text x="97.7" y="144.5">GND5</text>
<text x="98.4" y="147.1">RE1</text>
<text x="98.4" y="149.6">RE0</text>
<text x="79.4" y="152.1">RF2</text>
<text x="79.4" y="154.7">RF3</text>
<text x="98.4" y="152.1">RC1</text>
<text x="98.4" y="154.7">RC0</text>
<text x="114.9" y="152.1">3</text>
<text x="122.5" y="152.1">4</text>
<text x="114.9" y="157.2">1</text>
<text x="122.5" y="157.2">2</text>
</g>
<g font-size="1.8" fill="#0f0f0f">
<text x="107.9" y="22.5">Pin</text>
<text x="107.9" y="20">Pin</text>
<text x="112.1" y="22.5">2</text>
<text x="112.1" y="20">1</text>
<text x="114.5" y="22.5">Connector</text>
<text x="114.5" y="20">Connector</text>
<text x="125.3" y="22.5">A</text>
<text x="125.3" y="20">A</text>
<text x="140.6" y="20">Pin</text>
<text x="144.8" y="20">1</text>
<text x="147.2" y="20">Connector</text>
<text x="157.9" y="20">B</text>
<text x="107.9" y="27.6">Pin</text>
<text x="111.8" y="25.1">PASS2</text>
<text x="112.1" y="27.6">4</text>
<text x="114.5" y="27.6">Connector</text>
<text x="125.3" y="27.6">A</text>
<text x="147.5" y="25.1">PASS1</text>
<text x="107.9" y="35.2">Pin</text>
<text x="107.9" y="32.7">Pin</text>
<text x="111.8" y="30.1">PASS1</text>
<text x="112.1" y="35.2">7</text>
<text x="112.1" y="32.7">6</text>
<text x="114.5" y="35.2">Connector</text>
<text x="114.5" y="32.7">Connector</text>
<text x="125.3" y="35.2">A</text>
<text x="125.3" y="32.7">A</text>
<text x="140.6" y="32.7">Pin</text>
<text x="144.8" y="32.7">6</text>
<text x="147.2" y="32.7">Connector</text>
<text x="147.5" y="30.1">PASS2</text>
<text x="157.9" y="32.7">B</text>
<text x="203.4" y="46.6">MOSFET PIN</text>
<text x="211.2" y="45.3">Motor</text>
<text x="216.2" y="46.6">1</text>
<text x="123.2" y="72">Pin</text>
<text x="127.4" y="72">7</text>
<text x="129.8" y="72">Connector</text>
<text x="140.5" y="72">A</text>
<text x="42.8" y="84.7">Pin</text>
<text x="47" y="84.7">1</text>
<text x="49.4" y="84.7">Connector</text>
<text x="60.1" y="84.7">B</text>
<text x="144.8" y="100">Pin</text>
<text x="149" y="100">6</text>
<text x="151.4" y="100">Connector</text>
<text x="162.1" y="100">A</text>
<text x="203.1" y="101.3">Pin</text>
<text x="207.3" y="101.3">1</text>
<text x="209.7" y="101.3">H-Bridge</text>
<text x="241.3" y="101.3">Pin</text>
<text x="245.5" y="101.3">12</text>
<text x="249.1" y="101.3">H-Bridge</text>
<text x="42.8" y="103.8">Pin</text>
<text x="47" y="103.8">6</text>
<text x="49.4" y="103.8">Connector</text>
<text x="60.1" y="103.8">B</text>
<text x="195.5" y="103.8">Pin</text>
<text x="199.7" y="103.8">2</text>
<text x="202.1" y="103.8">H-Bridge</text>
<text x="248.9" y="103.8">Pin</text>
<text x="253.1" y="103.8">11</text>
<text x="256.7" y="103.8">H-Bridge</text>
<text x="144.8" y="111.4">Pin</text>
<text x="144.8" y="114">Pin</text>
<text x="149" y="111.4">4</text>
<text x="149" y="114">2</text>
<text x="151.4" y="111.4">Connector</text>
<text x="151.4" y="114">Connector</text>
<text x="162.1" y="111.4">A</text>
<text x="162.1" y="114">A</text>
<text x="149.9" y="119">Pin</text>
<text x="154.1" y="119">1</text>
<text x="156.4" y="119">Connector</text>
<text x="167.2" y="119">A</text>
<text x="38.8" y="125.6">TP5</text>
<text x="17.7" y="131.7">Pin</text>
<text x="21.9" y="131.7">1</text>
<text x="24.3" y="131.7">H-Bridge</text>
<text x="26.6" y="126.7">Pin</text>
<text x="30.8" y="126.7">2</text>
<text x="33.2" y="126.7">H-Bridge</text>
<text x="106.7" y="141.9">MOSFET PIN</text>
<text x="119.4" y="141.9">1</text>
<text x="26.6" y="147">Pin</text>
<text x="30.8" y="147">12</text>
<text x="34.4" y="147">H-Bridge</text>
<text x="26.6" y="157.1">Pin</text>
<text x="30.8" y="157.1">11</text>
</g>
<text font-size="1.8" fill="#009600" x="34.4" y="157.1">H-Bridge Pin</text>
<text font-size=".9" fill="#840000" x="233.5" y="20.6">AOFT2618L_AMG</text>
</svg>
